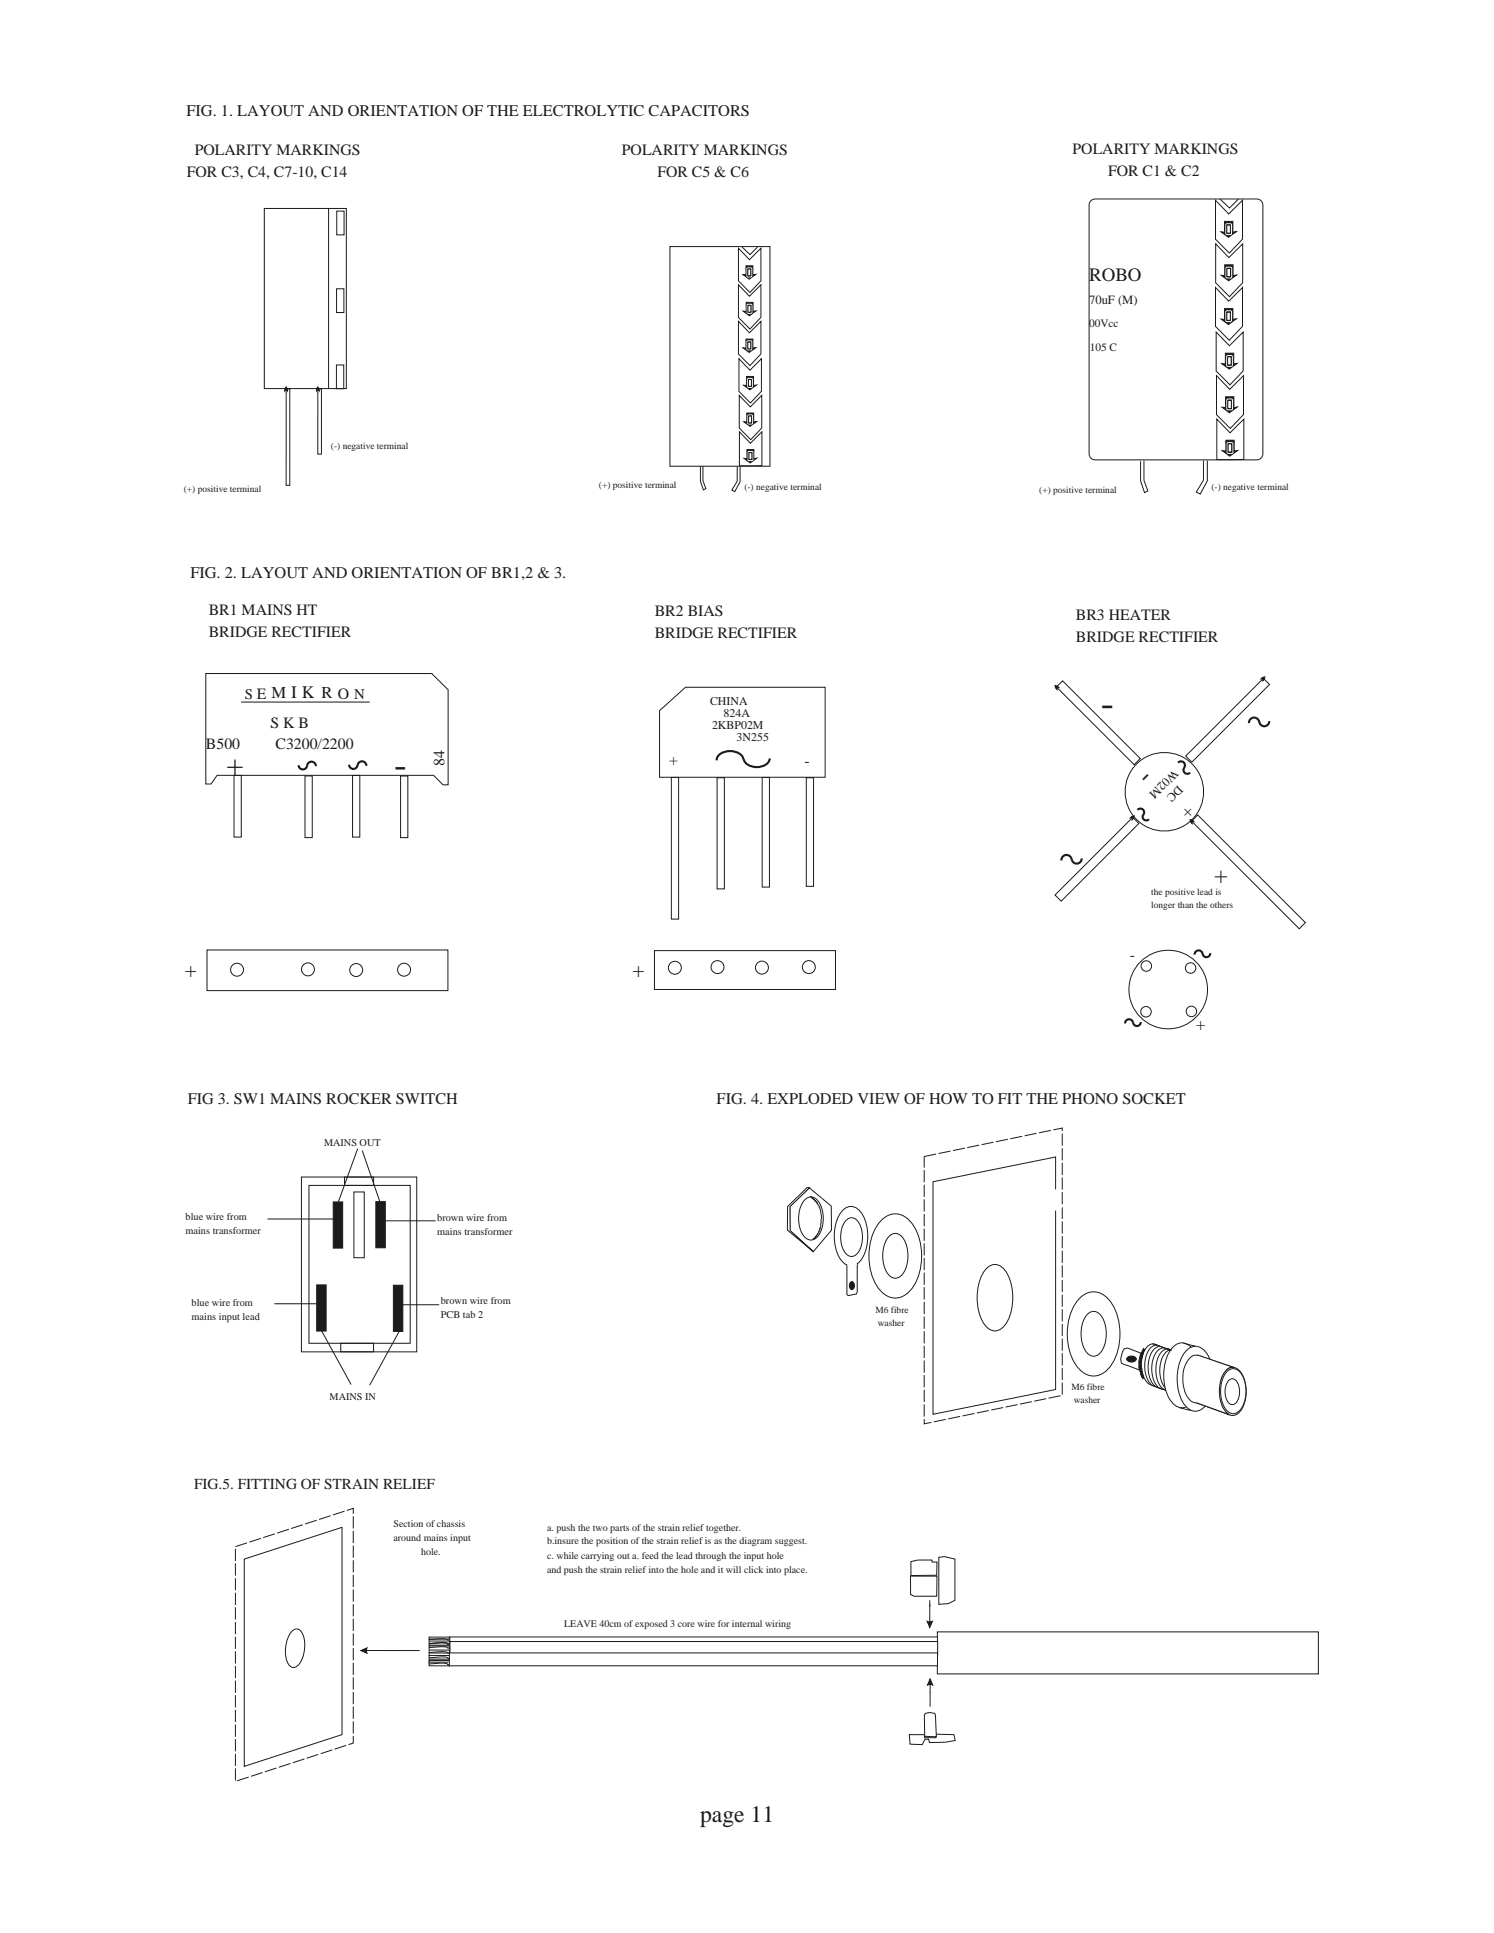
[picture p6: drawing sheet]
<svg xmlns="http://www.w3.org/2000/svg" width="216mm" height="279mm" viewBox="0 0 216 279" stroke-linecap="round" stroke-linejoin="round" font-family="sans-serif">
<g fill="none" stroke="#1f1a17" stroke-width=".14">
<path d="M106.7 35.9l1.6 1.6 1.7-1.6v4.7l-1.6 1.7-1.7-1.7zM175.7 29l1.9 1.9 2-1.9v5.6l-2 2-1.9-2zM175.7 35.3l1.9 1.9 2-1.9v5.6l-1.9 2-2-2zM106.7 46.4l1.6 1.7 1.7-1.7v4.8l-1.6 1.6-1.7-1.6zM106.7 41.2l1.6 1.6 1.7-1.6v4.7l-1.6 1.7-1.7-1.7zM106.8 51.8l1.6 1.7 1.6-1.7v4.8l-1.6 1.6-1.6-1.6zM106.8 57.2l1.6 1.6 1.7-1.6v4.7l-1.6 1.7-1.7-1.7zM175.7 41.6l1.9 1.9 2-1.9v5.6l-2 2-1.9-2zM175.8 48l1.9 2 2-2v5.6l-2 2-1.9-2zM175.8 54.3l1.9 2 2-2v5.6l-1.9 2-2-2zM106.9 62.4l1.5 1.7 1.7-1.7v4.9h-3.2zM175.8 60.6l2 2 1.9-2v5.8h-3.9z"/>
<path d="M29.7 97.4h32.7l2.4 2.3v13.7h-.8l-1.3-1.3h-31.3l-.9 1.2h-.8zM33.8 112.1h1.1v8.9h-1.1zM34.9 101.5h18.5M44.1 112.2h1v8.9h-1zM50.9 112.1h1.1v8.9h-1.1zM57.9 112.2h1v8.9h-1zM95.3 102.7l3.8-3.4h20.1v13h-23.9zM97 112.4h1.1v20.4h-1.1zM103.6 112.4h1.1v16.1h-1.1zM110.1 112.4h1.1v15.8h-1.1zM116.5 112.4h1.1v15.7h-1.1zM29.9 137.3h34.8v5.9h-34.8z"/>
<path d="M94.6 137.4h26.1v5.6h-26.1z"/>
<circle cx="168.3" cy="114.4" r="5.7"/>
<circle cx="97.5" cy="139.9" r=".94"/>
<circle cx="103.7" cy="139.8" r=".94"/>
<circle cx="110.1" cy="139.9" r=".94"/>
<circle cx="116.9" cy="139.8" r=".94"/>
<circle cx="165.7" cy="139.6" r=".76"/>
<circle cx="172.1" cy="139.9" r=".76"/>
<circle cx="34.3" cy="140.2" r=".94"/>
<circle cx="44.5" cy="140.1" r=".94"/>
<circle cx="51.5" cy="140.2" r=".94"/>
<circle cx="58.4" cy="140.2" r=".94"/>
<circle cx="165.6" cy="146.2" r=".76"/>
<circle cx="168.8" cy="143" r="5.7"/>
<circle cx="172.2" cy="146.2" r=".76"/>
</g>
<g fill="none" stroke="#1f1a17" stroke-width=".3">
<path d="M43.2 110.6a.61 .61 0 0 0 .5 .6 .61 .61 0 0 0 .7-.5M44.4 110.7a.63 .63 0 0 1 .6-.6 .63 .63 0 0 1 .6 .6M50.4 110.5a.61 .61 0 0 0 .6 .6 .61 .61 0 0 0 .7-.5M51.7 110.6a.63 .63 0 0 1 .6-.6 .63 .63 0 0 1 .6 .7M107.4 109.8a1.96 1.96 0 0 0-2.4-1.2 1.44 1.44 0 0 0-1.4 1.3M111.2 109.6a1.87 1.87 0 0 1-2.4 1.2 1.52 1.52 0 0 1-1.3-1.1M164.4 117.1a.55 .55 0 0 1 .8-.1 .55 .55 0 0 1 0 .8M165.2 117.7a.53 .53 0 0 0 .1 .8 .53 .53 0 0 0 .7-.1M170.2 110.2a.57 .57 0 0 1 .8 0 .57 .57 0 0 1 .1 .8M171.1 111a.55 .55 0 0 0 .1 .7 .55 .55 0 0 0 .8 0M182 104.4a.75 .75 0 0 0-.8-.7 .75 .75 0 0 0-.7 .8M183.4 104.2a.72 .72 0 0 1-.6 .8 .72 .72 0 0 1-.8-.6"/>
<path d="M154.9 124.3a.75 .75 0 0 0-.8-.7 .75 .75 0 0 0-.7 .8M156.3 124.1a.72 .72 0 0 1-.6 .7 .72 .72 0 0 1-.8-.6M173.8 137.9a.57 .57 0 0 0-.6-.5 .57 .57 0 0 0-.6 .6M174.9 137.8a.56 .56 0 0 1-.5 .5 .56 .56 0 0 1-.6-.4M164.9 147.7a.56 .56 0 0 1-.6 .6 .56 .56 0 0 1-.6-.5 .58 .58 0 0 0-.6-.5 .58 .58 0 0 0-.5 .6"/>
</g>
<g fill="#1f1a17" stroke="#1f1a17" stroke-width=".14">
<path d="M177.2 63.6h1.2v1.6l.4-.1-1.1 .8-1.1-.8 .6 .1z" fill-rule="evenodd"/>
<path d="M107.9 65h1v1.3l.5-.1-1 .7-.9-.6h.4z" fill-rule="evenodd"/>
<path d="M177.1 57.4h1.2v1.5l.5-.1-1.1 .9-1.1-.8h.5z" fill-rule="evenodd"/>
<path d="M107.9 59.7h1v1.3l.4-.1-.9 .7-.9-.6h.4z" fill-rule="evenodd"/>
<path d="M177.1 51.1h1.2v1.5l.5-.1-1.2 .9-1-.8h.5z" fill-rule="evenodd"/>
<path d="M107.9 54.4h1v1.3h.4l-.9 .6-.9-.6h.4z" fill-rule="evenodd"/>
<path d="M177 44.6h1.2v1.6l.5-.1-1.2 .8-1-.8 .5 .1z" fill-rule="evenodd"/>
<path d="M107.8 49h1v1.3h.4l-.9 .6-.9-.6h.4z" fill-rule="evenodd"/>
<path d="M177 38.3h1.2v1.5h.5l-1.2 .8-1-.8h.5z" fill-rule="evenodd"/>
<path d="M107.8 43.7h1v1.3l.4-.1-.9 .7-.9-.6h.4z" fill-rule="evenodd"/>
<path d="M177 32h1.2v1.6l.5-.1-1.2 .8-1-.8 .5 .1z" fill-rule="evenodd"/>
<path d="M107.8 38.4h1v1.3h.4l-.9 .7-.9-.7h.4z" fill-rule="evenodd"/>
</g>
<g fill="none" stroke="#fff" stroke-width=".14">
<path d="M108 38.8h.6v1.2h-.6zM174.8 24.7h1.1v2.1h-1.1zM177.2 32.4h.7v1.5h-.7zM177.2 38.7h.7v1.4h-.7zM108 49.3h.6v1.2h-.6zM108 44h.6v1.3h-.6zM108.1 54.7h.6v1.3h-.6zM177.2 45h.7v1.4h-.7zM177.3 51.4h.7v1.5h-.7zM177.3 57.7h.8v1.5h-.8zM108.1 60h.6v1.2h-.6zM108.2 65.3h.6v1.2h-.6z"/>
<path d="M177.4 64h.7v1.5h-.7z"/>
</g>
<g fill="#fff" stroke="#1f1a17" stroke-width=".14">
<path d="M177.5 64.2h.5v1.1h-.5z" fill-rule="evenodd"/>
<path d="M108.2 65.4h.5v1h-.5z" fill-rule="evenodd"/>
<path d="M177.4 57.9h.5v1.2h-.5z" fill-rule="evenodd"/>
<path d="M108.2 60.1h.4v1h-.4z" fill-rule="evenodd"/>
<path d="M177.4 51.6h.5v1.1h-.5z" fill-rule="evenodd"/>
<path d="M108.2 54.9h.4v.9h-.4z" fill-rule="evenodd"/>
<path d="M177.3 45.1h.5v1.2h-.5z" fill-rule="evenodd"/>
<path d="M108.1 49.5h.4v.9h-.4z" fill-rule="evenodd"/>
<path d="M177.3 38.8h.5v1.2h-.5z" fill-rule="evenodd"/>
<path d="M108.1 44.1h.4v1h-.4z" fill-rule="evenodd"/>
<path d="M177.3 32.5h.5v1.2h-.5z" fill-rule="evenodd"/>
<path d="M108.1 38.9h.4v1h-.4z" fill-rule="evenodd"/>
</g>
<g fill="none" stroke="#1f1a17" stroke-width=".14">
<path d="M38.2 30.1h11.8v26.1h-11.8zM47.5 30.1v26.1M48.7 30.5h1v3.5h-1zM96.8 35.6h14.5v31.8h-14.5zM107.2 35.7l1.2 1.1 1.1-1.1M157.6 29l.7-.2h23.3a.88 .88 0 0 1 .9 .8v36a.88 .88 0 0 1-.9 .9h-23.3a.88 .88 0 0 1-.9-.9v-36zM176.3 28.8l1.4 1.3 1.3-1.3M41.4 56.2h.5v13.9h-.5zM45.9 56.2h.6v9.4h-.6zM48.6 52.8h1.1v3.4h-1.1zM48.6 41.7h1.1v3.5h-1.1zM101.6 67.3v2.2l.4 1.1-.3 .2-.5-1.3v-2.1"/>
<path d="M106.5 67.4v2.2l-.7 1.2 .4 .3 .8-1.5v-2.2M165.3 66.6v2.8l.6 1.5-.5 .3-.6-1.7v-2.8M173.9 66.6v2.8l-1 1.7 .5 .3 1.1-1.9v-2.9M152.7 99.3l.9-.9 11.2 11.2-.9 .9zM182.6 98l.9 .9-11.3 11.3-.8-.9zM163.7 118.1l.9 .9-11.2 11.3-.9-.9zM173.1 117.8l15.5 15.6-.8 .9-15.6-15.6zM38.7 176.2h9.8M43.6 170.1h16.6v25.3h-16.6zM44.6 171.3h14.7v22.9h-14.7zM49.8 170.1h4.2v1.2h-4.2zM51.1 172.3h1.5v9.5h-1.5z"/>
<path d="M51.7 166l-2.9 7.9M52.3 166.3l2.6 7.5M55 176.5h7.9M39.6 188.4h6.2M46.4 192.2l4.3 7.9M49.2 194.2h4.8v1.2h-4.8zM57.3 188.6h6.2M57.8 192.3l-4.4 7.9"/>
</g>
<g fill="#1f1a17" stroke="#1f1a17" stroke-width=".14">
<path d="M48.2 173.7h1.3v6.7h-1.3z" fill-rule="evenodd"/>
<path d="M54.3 173.7h1.4v6.7h-1.4z" fill-rule="evenodd"/>
<path d="M56.9 185.8h1.3v6.6h-1.3z" fill-rule="evenodd"/>
<path d="M45.8 185.7h1.3v6.7h-1.3z" fill-rule="evenodd"/>
<path d="M45.9 55.9l.2 .3v.3l-.2-.3-.2 .3v-.3z" fill-rule="evenodd"/>
<path d="M41.4 55.9l.1 .3v.3l-.1-.3-.2 .3v-.3z" fill-rule="evenodd"/>
<path d="M182.4 97.9l.4-.1-.1 .4-.2 .2 .1-.3h-.4z" fill-rule="evenodd"/>
<path d="M163.6 118l.3-.1-.1 .4-.2 .2 .1-.3h-.4z" fill-rule="evenodd"/>
<path d="M152.5 99.1l.3 .1 .2 .2-.3-.1v.4l-.2-.3z" fill-rule="evenodd"/>
<path d="M172 118.5l.3 .1 .2 .2-.3-.1 .1 .3-.2-.2z" fill-rule="evenodd"/>
</g>
<g fill="#fff" stroke="#1f1a17" stroke-width=".14">
<path d="M156.1 187.6a2.73 2.73 0 0 1 4.4 .6 8.7 8.7 0 0 1 0 9.3 2.81 2.81 0 0 1-4.9 0 8.7 8.7 0 0 1 0-9.3z" fill-rule="evenodd"/>
<path d="M127.5 176.3a2.73 2.73 0 0 1 4.3 .6 8.7 8.7 0 0 1 0 9.3 2.81 2.81 0 0 1-4.9 0 8.7 8.7 0 0 1 0-9.3z" fill-rule="evenodd"/>
<path d="M157.2 189.9a1.21 1.21 0 0 1 2 .4 4.8 4.8 0 0 1-.4 5.4 1.21 1.21 0 0 1-1.9-.4 4.8 4.8 0 0 1 .3-5.4z" fill-rule="evenodd"/>
<path d="M177.3 198a1.3 1.3 0 0 1 2.1 .4 5.2 5.2 0 0 1-.4 5.8 1.3 1.3 0 0 1-2.1-.4 5.2 5.2 0 0 1 .4-5.8z" fill-rule="evenodd"/>
<path d="M177.4 198.2a1.22 1.22 0 0 1 2 .3 4.8 4.8 0 0 1-.4 5.5 1.22 1.22 0 0 1-1.9-.4 4.8 4.8 0 0 1 .3-5.4z" fill-rule="evenodd"/>
</g>
<path d="M172 196.2a1.3 1.3 0 0 1 2 .4 5.2 5.2 0 0 1-.3 5.8l-.4 .3-.5 .1v-3.5v3.5a1.87 1.87 0 0 1-1.5-1.3 5.1 5.1 0 0 1 .7-5.3z" fill-rule="evenodd" fill="#f8f203" stroke="#1f1a17" stroke-width=".14"/>
<g fill="#fff" stroke="#1f1a17" stroke-width=".14">
<path d="M177.5 199.6a.71 .71 0 0 1 1.2 0 2.68 2.68 0 0 1-.3 3.3 .86 .86 0 0 1-1.2-.6 2.95 2.95 0 0 1 .3-2.7z" fill-rule="evenodd"/>
<path d="M165.9 194.5a1.12 1.12 0 0 1 1.8 .4 4.5 4.5 0 0 1-.3 5l-.4 .3h-.4v-3v3a2.28 2.28 0 0 1-1.6-2.3 4 4 0 0 1 .9-3.4z" fill-rule="evenodd"/>
<path d="M166.4 194.7a1.12 1.12 0 0 1 1.8 .4 4.5 4.5 0 0 1-.4 5l-.3 .2-.4 .1v-3v3a2.29 2.29 0 0 1-1.6-2.3 4 4 0 0 1 .9-3.4z" fill-rule="evenodd"/>
</g>
<g fill="#f8f203" stroke="#1f1a17" stroke-width=".14">
<path d="M168.5 195.5a1.12 1.12 0 0 1 1.7 .4 4.5 4.5 0 0 1-.3 5 1.12 1.12 0 0 1-1.8-.4 4.5 4.5 0 0 1 .4-5z" fill-rule="evenodd"/>
<path d="M167.9 195.2a1.12 1.12 0 0 1 1.8 .4 4.5 4.5 0 0 1-.3 5 1.12 1.12 0 0 1-1.8-.3 4.5 4.5 0 0 1 .3-5.1z" fill-rule="evenodd"/>
</g>
<path d="M166.9 194.9a1.12 1.12 0 0 1 1.8 .4 4.5 4.5 0 0 1-.4 5 1.12 1.12 0 0 1-1.7-.3 4.5 4.5 0 0 1 .3-5.1z" fill-rule="evenodd" fill="#fff" stroke="#1f1a17" stroke-width=".14"/>
<path d="M168.4 195.4a1.12 1.12 0 0 1 1.8 .4 4.5 4.5 0 0 1-.3 5 1.12 1.12 0 0 1-1.8-.3 4.5 4.5 0 0 1 .3-5.1z" fill-rule="evenodd" fill="#f8f203" stroke="#1f1a17" stroke-width=".14"/>
<g fill="#fff" stroke="#1f1a17" stroke-width=".14">
<path d="M167.4 195.1a1.12 1.12 0 0 1 1.8 .4 4.5 4.5 0 0 1-.3 5 1.12 1.12 0 0 1-1.8-.3 4.5 4.5 0 0 1 .3-5.1z" fill-rule="evenodd"/>
<path d="M121.6 175.1a1.61 1.61 0 0 1 2.7 0 6.5 6.5 0 0 1 0 7.2 1.61 1.61 0 0 1-2.7 0 6.5 6.5 0 0 1 0-7.2z" fill-rule="evenodd"/>
<path d="M122.3 176.4a1.11 1.11 0 0 1 1.9 .4 4.3 4.3 0 0 1-.3 4.4 1.11 1.11 0 0 1-2-.4 4.3 4.3 0 0 1 .4-4.4z" fill-rule="evenodd"/>
</g>
<path d="M168.9 195a1.4 1.4 0 0 0-1.5 1.1 4.7 4.7 0 0 0 .4 4.4l.3 .3 .4 .2M169.5 195.1a1.4 1.4 0 0 0-1.5 1.1 4.6 4.6 0 0 0 .3 4.4" fill="none" stroke="#1f1a17" stroke-width=".14"/>
<g fill="#fff" stroke="#1f1a17" stroke-width=".14">
<path d="M169.3 194.9a1.75 1.75 0 0 1 3 0 7.1 7.1 0 0 1 0 7.8 1.75 1.75 0 0 1-3 0 7.1 7.1 0 0 1 0-7.8z" fill-rule="evenodd"/>
<path d="M171.3 195.4a1.75 1.75 0 0 1 2.9 0 7.1 7.1 0 0 1 0 7.8 1.75 1.75 0 0 1-2.9 0 7.1 7.1 0 0 1 0-7.8z" fill-rule="evenodd"/>
<path d="M128.6 178.6a1.21 1.21 0 0 1 1.9 .4 4.8 4.8 0 0 1-.3 5.4 1.21 1.21 0 0 1-2-.4 4.8 4.8 0 0 1 .4-5.4z" fill-rule="evenodd"/>
</g>
<path d="M134.8 170.8l17.7-3.6v33.6l-17.7 3.6z" fill="none" stroke="#1f1a17" stroke-width=".14"/>
<path d="M133.6 167.2l19.9-4.2v38.7l-19.9 4.1z" fill="none" stroke="#1f1a17" stroke-width=".14" stroke-dasharray="1.8 .4" stroke-linecap="butt"/>
<path d="M142.8 183.1a1.6 1.6 0 0 1 2.4 .5 7.5 7.5 0 0 1 0 8 1.67 1.67 0 0 1-2.9 0 7.5 7.5 0 0 1 0-8z" fill-rule="evenodd" fill="#fff" stroke="#1f1a17" stroke-width=".14"/>
<path d="M165.3 199.2h-.1M166.5 194.2l2.8 1M173 195.9l5.3 1.8M166.5 200.3l1.9 .6M172.8 202.7l4.8 1.8" fill="none" stroke="#1f1a17" stroke-width=".14"/>
<path d="M165.2 195h.2l-.1 .2-.3 1a5.2 5.2 0 0 0 .1 2.4l.1 .4v.2l-.4-.6-.2-1.7 .3-1.1z" fill-rule="evenodd" fill="#1f1a17" stroke="#1f1a17" stroke-width=".14"/>
<path d="M162.4 195l.5-.2 2 .8-.1 .3a4 4 0 0 0-.2 2.1l-2.5-1a3 3 0 0 1 .3-2z" fill-rule="evenodd" fill="#fff" stroke="#1f1a17" stroke-width=".14"/>
<path d="M162.9 196.2a.84 .84 0 0 1 1.3 .2 .78 .78 0 0 1-.7 .5 .78 .78 0 0 1-.7-.5z" fill-rule="evenodd" fill="#1f1a17" stroke="#1f1a17" stroke-width=".14"/>
<path d="M164.6 197.4l.1 .3v-.2l-.1 .2 .1-.1M170.4 203.5l1.7 .4" fill="none" stroke="#1f1a17" stroke-width=".14"/>
<path d="M172.5 194.4l.4 .2" fill="none" stroke="#fef800" stroke-width=".14"/>
<path d="M172 196.3l.3-.3 .9-.1 4.9 1.7a1.78 1.78 0 0 0-1.5 1.3 5.7 5.7 0 0 0 .3 4.9l.7 .6-4.6-1.6a2.27 2.27 0 0 1-1.9-2.3 4.7 4.7 0 0 1 .9-4.2z" fill-rule="evenodd" fill="#fff" stroke="#1f1a17" stroke-width=".14"/>
<path d="M178 197.6h.1" fill="none" stroke="#1f1a17" stroke-width=".14"/>
<path d="M122.4 182.9a1.8 1.8 0 0 0 1.5-.2v4l-.2 .3-1.1 .3-.2-.2z" fill-rule="evenodd" fill="#fff" stroke="#1f1a17" stroke-width=".14"/>
<path d="M122.8 183h.1M123.6 182.7l-.2 .2h-.9h.4h-.2l.1 .1M123.6 182.7l-.3 .2h.2l-.6 .1 .1-.1-.4 .1-.2-.2M123.7 182.6l-.1 .1M123.7 182.6v.1h-.1M123.7 182.6l-.1 .2v-.2l-.1 .5v-.4l-.2 .3v.2l-.1-.7-.1 .5v-.4v.5l-.1-.2-.1 .3v-.6l-.1 .4" fill="none" stroke="#fff" stroke-width=".14"/>
<path d="M122.9 185.3l.2-.1a.64 .64 0 0 1 .4 .6 .64 .64 0 0 1-.4 .6 .65 .65 0 0 1-.2-1.1z" fill-rule="evenodd" fill="#1f1a17" stroke="#1f1a17" stroke-width=".14"/>
<g fill="#fff" stroke="#1f1a17" stroke-width=".14">
<path d="M114.2 174.4l2.8-2.7 3.1 2.6 .1 3.5-2.7 3.1-3.3-3z" fill-rule="evenodd"/>
<path d="M113.8 174.4l2.8-2.7h.4l-2.8 2.7v3.5l3.3 3-3.7-3.1z" fill-rule="evenodd"/>
<path d="M116.4 173.3a1.2 1.2 0 0 1 1.9 .4 4.6 4.6 0 0 1-.3 5.2 1.2 1.2 0 0 1-1.9-.3 4.6 4.6 0 0 1 .3-5.3z" fill-rule="evenodd"/>
</g>
<path d="M117.2 173l1 1 .4 .8 .1 .8M118.3 178.1l-.5 .8-.4 .3M118.3 178.1h.1M118.7 176.3l-.1 1-.3 .8M118.7 175.6h.1M118.7 176.3h.1M118.7 175.6v.7M171 194.1l1.9 .5" fill="none" stroke="#1f1a17" stroke-width=".14"/>
<g fill="#fff" stroke="#1f1a17" stroke-width=".14">
<path d="M135.5 235.9h55v6.1h-55z" fill-rule="evenodd"/>
<path d="M65 236.6h70.5v.7h-70.5z" fill-rule="evenodd"/>
<path d="M65 237.3h70.5v1.8h-70.5z" fill-rule="evenodd"/>
<path d="M64.8 238.9h70.7v1.9h-70.7z" fill-rule="evenodd"/>
</g>
<path d="M134.4 243.1v3.6" fill="none" stroke="#1f1a17" stroke-width=".14"/>
<path d="M134.4 242.7l.4 .9-.3-.1-.5 .1z" fill-rule="evenodd" fill="#1f1a17" stroke="#1f1a17" stroke-width=".14"/>
<g fill="#fff" stroke="#1f1a17" stroke-width=".14">
<path d="M131.6 227.8h3.8v2.9h-3.3l-.5-.2z" fill-rule="evenodd"/>
<path d="M131.4 250.7h2.2v.5h1.6v-.5h2.7l.1 .9-1.3 .2-2.4 .1-.1-.5h-.5l-.4 .8-1.8-.1z" fill-rule="evenodd"/>
<path d="M133.8 247.6l.5-.1 .7 .1 .2 .3 .1 3.1h-1.7v-3.1z" fill-rule="evenodd"/>
</g>
<path d="M134.4 231.3v3.5" fill="none" stroke="#1f1a17" stroke-width=".14"/>
<path d="M134 234.3l.5 .1 .3-.1-.4 .9z" fill-rule="evenodd" fill="#1f1a17" stroke="#1f1a17" stroke-width=".14"/>
<path d="M62 236.6h2.9v4.2h-2.9z" fill-rule="evenodd" fill="#fff" stroke="#1f1a17" stroke-width=".14"/>
<g fill="none" stroke="#1f1a17" stroke-width=".14">
<path d="M62 237.6a5.6 5.6 0 0 1 2.9 .1M62 237a5.6 5.6 0 0 1 2.9 .1M62 239.3h2.9M62 237.8h2.9M62 238.9a5.6 5.6 0 0 1 2.9 0h-2.9M62 238.1a5.6 5.6 0 0 1 2.9 .1M62 237.9h2.9M62 237.2h2.9M62 239.6a5.6 5.6 0 0 1 2.9 .1M62 237.5a5.6 5.6 0 0 1 2.9 .1M62 239.8h3M62 238.5h3"/>
<path d="M62 240h3M62 236.9h3M61.9 240.3h2.9M62 240.5a5.6 5.6 0 0 1 2.9 .1"/>
</g>
<path d="M42.3 235.7a.82 .82 0 0 1 1.3 .3 4.6 4.6 0 0 1-.6 4.8 .82 .82 0 0 1-1.3-.3 4.6 4.6 0 0 1 .6-4.8z" fill-rule="evenodd" fill="#fff" stroke="#1f1a17" stroke-width=".14"/>
<path d="M52.6 238.6h8.1" fill="none" stroke="#1f1a17" stroke-width=".14"/>
<path d="M52.1 238.6l.9-.4v.2v.6z" fill-rule="evenodd" fill="#1f1a17" stroke="#1f1a17" stroke-width=".14"/>
<g fill="#fff" stroke="#1f1a17" stroke-width=".14">
<path d="M135.7 225.1l.8-.1 1.5 .4v5.9l-.9 .5-1.4 .1z" fill-rule="evenodd"/>
<path d="M131.6 225.7l1-.2h2.1v.3h.7v1.9h-3.8z" fill-rule="evenodd"/>
</g>
<path d="M35.3 225.4l14.1-4.6v29.9l-14.1 4.6z" fill="none" stroke="#1f1a17" stroke-width=".14"/>
<path d="M34 223.6l17.1-5.6v34l-17.1 5.5z" fill="none" stroke="#1f1a17" stroke-width=".14" stroke-dasharray="1.8 .4" stroke-linecap="butt"/>
<text font-size="6.5" fill="#fff" x="139" y="177.7" transform="rotate(-11 139 177.7)">Input</text>
<text font-size="5.8" fill="#1f1a17" x="159.1" y="103.5">-</text>
<text font-size="5.6" fill="#1f1a17" x="56.9" y="112.3">-</text>
<text font-size="4.4" fill="#1f1a17" x="32.7" y="112">+</text>
<text font-size="4.1" fill="#1f1a17" x="165.7" y="113.4" transform="rotate(-45 165.7 113.4)">-</text>
<text font-size="3.5" fill="#1f1a17" x="175.4" y="127.6">+</text>
<text font-size="3.4" fill="#1f1a17" x="101.2" y="263.4">page 11</text>
<g font-size="3.1" fill="#1f1a17">
<text x="26.7" y="141.2">+</text>
<text x="91.4" y="141.2">+</text>
</g>
<text font-size="2.7" fill="#1f1a17" x="157.4" y="40.7">ROBO</text>
<text font-size="2.6" fill="#1f1a17" x="171.6" y="118.4" transform="rotate(-45 171.6 118.4)">+</text>
<g font-size="2.5" fill="#1f1a17">
<text x="42.1" y="101">I K R O</text>
<text x="172.8" y="148.9">+</text>
</g>
<g font-size="2.4" fill="#1f1a17">
<text x="26.9" y="16.7">FIG. 1. LAYOUT AND ORIENTATION OF THE ELECTROLYTIC CAPACITORS</text>
<text x="27.5" y="83.5">FIG. 2. LAYOUT AND ORIENTATION OF BR1,2 &amp; 3.</text>
<text x="103.6" y="159.5">FIG. 4. EXPLODED VIEW OF HOW TO FIT THE PHONO SOCKET</text>
</g>
<g font-size="2.3" fill="#1f1a17">
<text x="28.1" y="22.5">POLARITY MARKINGS</text>
<text x="89.9" y="22.4">POLARITY MARKINGS</text>
<text x="155" y="22.3">POLARITY MARKINGS</text>
<text x="27" y="25.6">FOR C3, C4, C7-10, C14</text>
<text x="95" y="25.6">FOR C5 &amp; C6</text>
<text x="160.1" y="25.4">FOR C1 &amp; C2</text>
<text x="30.2" y="88.9">BR1 MAINS HT</text>
<text x="94.6" y="89">BR2 BIAS</text>
<text x="155.5" y="89.6">BR3 HEATER</text>
<text x="30.2" y="92.1">BRIDGE RECTIFIER</text>
<text x="94.6" y="92.2">BRIDGE RECTIFIER</text>
<text x="155.5" y="92.7">BRIDGE RECTIFIER</text>
<text x="39.1" y="105.2">S K B</text>
<text x="29.8" y="108.2">B500</text>
<text x="39.8" y="108.2">C3200/2200</text>
<text x="64.2" y="110.7" transform="rotate(-90 64.2 110.7)">84</text>
<text x="96.7" y="110.5">+</text>
<text x="116.3" y="110.7">-</text>
<text x="163.3" y="138.8">-</text>
<text x="27.1" y="159.6">FIG 3. SW1 MAINS ROCKER SWITCH</text>
</g>
<text font-size="2.2" fill="#1f1a17" x="28" y="215.2">FIG.5. FITTING OF STRAIN RELIEF</text>
<g font-size="2.1" fill="#1f1a17">
<text x="35.4" y="101">S E M</text>
<text x="51.2" y="101.1">N</text>
</g>
<g font-size="1.8" fill="#1f1a17">
<text x="157.4" y="43.9">70uF (M)</text>
<text x="169.6" y="111.1" transform="rotate(135 169.6 111.1)">W02M</text>
<text x="170.2" y="113.4" transform="rotate(135 170.2 113.4)">DC</text>
</g>
<g font-size="1.7" fill="#1f1a17">
<text x="102.6" y="101.9">CHINA</text>
<text x="102.9" y="105.4">2KBP02M</text>
<text x="104.6" y="103.7">824A</text>
<text x="106.4" y="107.1">3N255</text>
</g>
<g font-size="1.6" fill="#1f1a17">
<text x="157.4" y="47.3">00Vcc</text>
<text x="157.5" y="50.7">105 C</text>
</g>
<g font-size="1.5" fill="#1f1a17">
<text x="46.8" y="165.6">MAINS OUT</text>
<text x="26.8" y="176.3">blue wire from</text>
<text x="26.8" y="178.4">mains transformer</text>
<text x="63.2" y="176.5">brown wire from</text>
<text x="63.2" y="178.5">mains transformer</text>
<text x="27.7" y="188.7">blue wire from</text>
<text x="27.7" y="190.8">mains input lead</text>
<text x="63.7" y="188.4">brown wire from</text>
<text x="63.7" y="190.5">PCB tab 2</text>
<text x="47.6" y="202.3">MAINS IN</text>
</g>
<g font-size="1.4" fill="#1f1a17">
<text x="47.8" y="64.9">(-) negative terminal</text>
<text x="26.6" y="71.1">(+) positive terminal</text>
<text x="86.6" y="70.6">(+) positive terminal</text>
<text x="107.6" y="70.8">(-) negative terminal</text>
<text x="150.2" y="71.2">(+) positive terminal</text>
<text x="175.1" y="70.9">(-) negative terminal</text>
<text x="166.4" y="129.3">the positive lead is</text>
<text x="166.4" y="131.2">longer than the others</text>
<text x="126.5" y="189.7">M6 fibre</text>
<text x="126.9" y="191.6">washer</text>
<text x="154.8" y="201">M6 fibre</text>
<text x="155.2" y="202.9">washer</text>
<text x="56.9" y="220.8">Section of chassis</text>
<text x="79.1" y="221.2">a. push the two parts of the strain relief together.</text>
<text x="56.9" y="222.8">around mains input</text>
<text x="60.8" y="224.8">hole.</text>
<text x="79" y="225.4">c. while carrying out a. feed the lead through the input hole</text>
<text x="79" y="227.4">and push the strain relief into the hole and it will click into place.</text>
<text x="79" y="223.2">b.insure the position of the strain relief is as the diagram suggest.</text>
<text x="81.5" y="235.2">LEAVE 40cm of exposed 3 core wire for internal wiring</text>
</g>
</svg>
